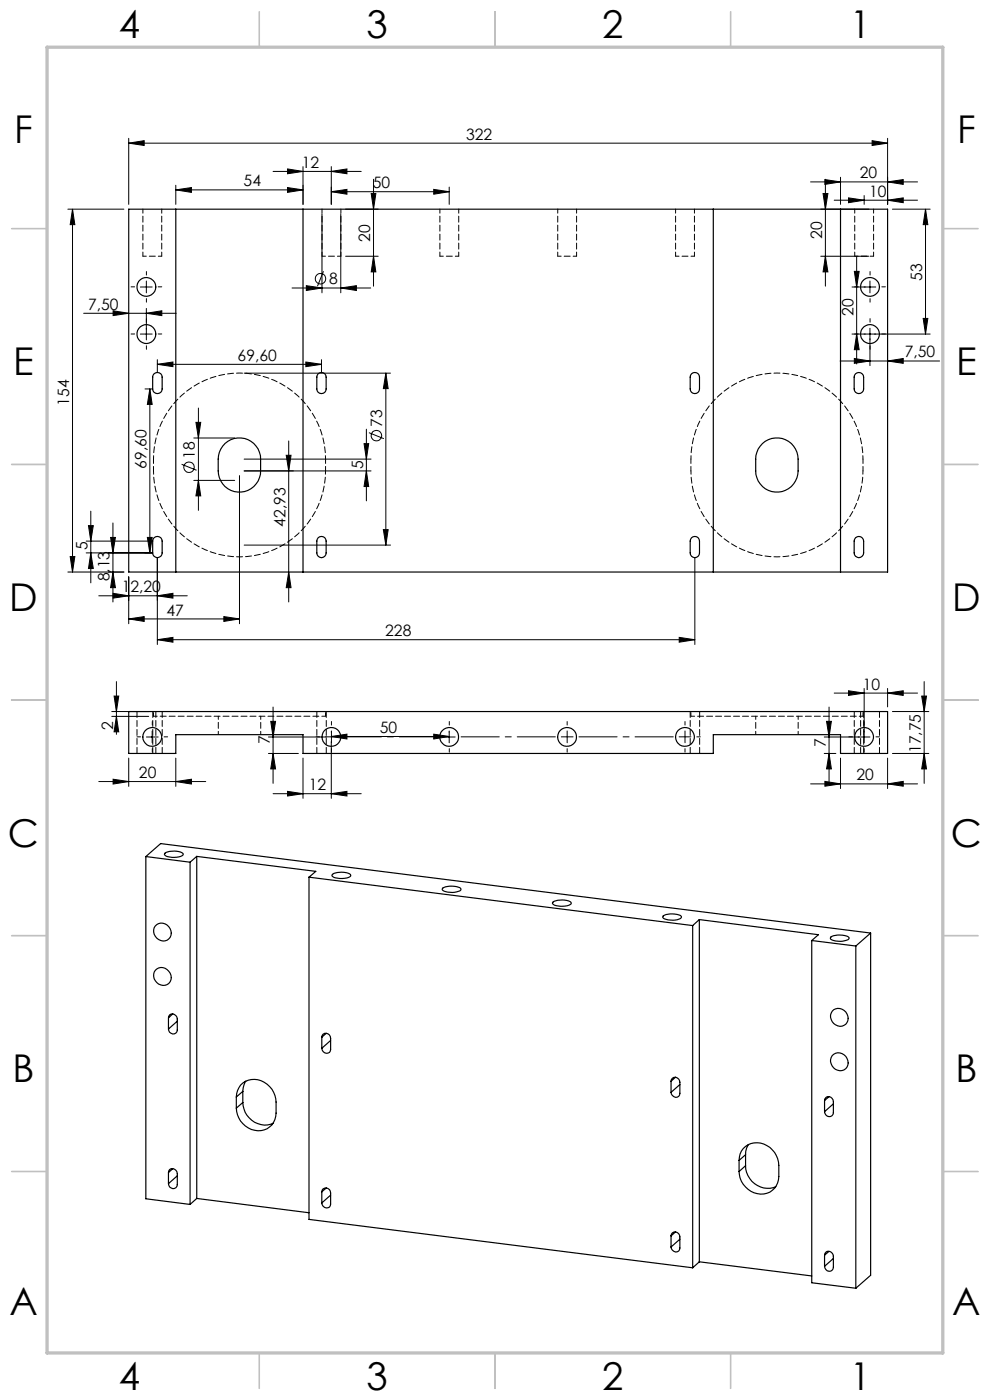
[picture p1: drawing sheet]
<svg xmlns="http://www.w3.org/2000/svg" width="210mm" height="297mm" viewBox="0 0 210 297" stroke-linecap="round" stroke-linejoin="round" font-family="sans-serif">
<g fill="none" stroke="#000" stroke-width=".21">
<path d="M27.3 30.4l3.3-.6v1.1zM27.3 29.3v14.1M27.3 30.4h161M37.3 39.3v4.1M57.9 36.4h18.7M61 39.8l3.3 .5-3.3 .5zM61 35.8l3.3 .6-3.3 .5zM64.3 35.3v8.1M70.3 36.4l3.3-.6v1.1zM70.3 35.3v8.1M79.2 38v22.7M95.3 39.7v3.7"/>
<path d="M171.9 38.6h22.7M175 38.1l3.3 .5-3.3 .5zM175.1 38v22.7M178.3 37.6v5.8M185 29.8l3.3 .6-3.3 .5zM188.3 38.6l3.3-.5v1zM188.3 29.3v14.1M14.4 44.4h11.9M15.4 44.4l.5 3.3h-1zM15.4 44.4v77M31 59.6v2.5M37.3 40.3l3.3-.5v1z"/>
<path d="M37.3 40.3h27M68.3 45.4v16.7M68.6 57.5l-1.3 3.2M70.3 40.7l3.3-.5v1zM70.3 40.7h25M72.3 45.4v16.7M73.3 44.4h6.9M73.3 54.4h6.9M78.7 41.1h1l-.5 3.3zM79.2 54.4l.5 3.3h-1zM92 40.2l3.3 .5-3.3 .5zM174.1 44.4h10.2"/>
<path d="M174.1 54.4h10.2M174.6 41.1h1l-.5 3.3zM175.1 54.4l.5 3.3h-1zM177 42.5h17.6M180 42l3.3 .5-3.3 .5zM181.2 57.6h1l-.5 3.3zM181.7 54.5v22.7M183.3 41.5v1.9M184.5 59.6v2.5M188.3 42.5l3.3-.5v1zM189.3 44.4h8M196.3 44.4v26.5"/>
<path d="M196.3 44.4l.5 3.3h-1zM17.7 66.5h19.7M24 65.9l3.3 .6-3.3 .5zM29.8 70.9h2.5M29.8 60.9h2.5M31 66.5l3.3-.6v1.1zM31 65.4v6.7M33.4 77.3l3.3-.5v1zM33.4 76.3v2.7M33.4 77.3h34.8M51.8 79.2h31M61.9 61.1h16.7"/>
<path d="M64.9 76.8l3.3 .5-3.3 .5zM65 60.6l3.3 .5-3.3 .5zM68.2 76.3v2.6M72.3 61.1l3.3-.5v1zM81.8 79.2l.5 3.2h-1zM81.8 79.2v36.4M178.2 76.6h21.1M180.7 70.9h16.6M181.2 76.1l3.3 .5-3.3 .5zM181.7 70.9l.5 3.3h-1zM184.5 69.6v8M185.8 60.9h-5.1"/>
<path d="M188.3 76.6l3.3-.5v1zM195.8 67.6h1l-.5 3.3zM30.8 82.5h1.6M31.8 82.5l.5 3.3h-1zM31.8 82.5v34.8M38.5 98.5l3.2 1.3M41.1 92.9h8.7M41.6 89.6h1l-.5 3.3zM42.1 86.6v21.7M51.8 99.9h26.9M51.8 97.4h26.9M60.7 96.6h1l-.5 3.3z"/>
<path d="M61.2 93.6v34.1M77.2 94.1h1l-.5 3.3zM77.7 99.9l.5 3.3h-1zM77.7 91v15.3M78.2 91.8l3.2 1.3M14.9 118.1h1l-.5 3.3zM18.3 117.3h14.1M18.3 114.8h14.1M18.8 111.5h1l-.5 3.3zM19.3 117.3l.5 3.3h-1zM19.3 108.4v15.2M23.5 114h1l-.5 3.3z"/>
<path d="M24 110.9v16.8M31.3 114h1l-.5 3.3zM33.4 118.3v18.4M41.1 101.9h8.7M42.1 101.9l.5 3.3h-1zM50.8 100.9v31.4M51.8 115.6h31M81.3 112.4h1l-.5 3.2zM147.4 118.3v18.4M14.4 121.4h11.9M21 126.4h18.7M24 121.4l.5 3.3h-1z"/>
<path d="M24 125.9l3.3 .5-3.3 .5zM27.3 131.3l3.3-.5v1zM27.3 122.4v9.9M27.3 131.3h23.5M33.4 135.7l3.3-.5v1zM33.4 135.7h114M33.4 126.4l3.3-.5v1zM47.5 130.8l3.3 .5-3.3 .5zM61.2 121.4l.5 3.3h-1zM144.1 135.2l3.3 .5-3.3 .5zM23.7 151h7.8M23.7 152h7.8"/>
<path d="M24.2 147.7h1l-.5 3.3zM24.7 152l.5 3.3h-1zM24.7 144.6v11.2M31 156.3h2.5M32.3 155.1v2.5M56.9 156.3h12.4M56.9 159.8h6.4M57.4 153h1.1l-.6 3.3zM57.9 159.8l.6 3.3h-1.1zM57.9 150v16.2M70.3 156.2l3.3-.5v1.1zM70.3 155.3h.1"/>
<path d="M70.3 157.3v12.1M70.3 156.2h25M92 155.7l3.3 .5-3.3 .6zM94.1 156.3h2.5M95.3 155.1v2.5M174.8 159.8h2.5M175.3 153h1.1l-.5 3.3zM175.9 159.8l.5 3.3h-1.1zM175.9 150v16.2M177 147h17.6M180 146.5l3.3 .5-3.3 .5zM183.3 146v11.6"/>
<path d="M184.5 156.3h-9.7M188.3 147l3.3-.5v1zM188.3 146v4M189.3 151h7.7M189.3 159.8h7.7M195.5 147.7h1l-.5 3.3zM196 159.8l.5 3.3h-1zM196 144.6v21.6M21 165.8h22.6M24 165.3l3.3 .5-3.3 .5zM27.3 160.8v6M37.3 165.8l3.3-.5v1z"/>
<path d="M37.3 160.8v6M57.9 168.4h18.7M61 167.9l3.3 .5-3.3 .5zM64.3 160.8v8.6M70.3 168.4l3.3-.5v1zM171.9 166.3h22.7M175 165.8l3.3 .5-3.3 .5zM178.3 160.8v6.5M188.3 166.3l3.3-.5v1zM188.3 160.8v6.5"/>
<circle cx="68" cy="59.1" r="1.12"/>
<circle cx="40.1" cy="99.1" r="1.11"/>
<circle cx="79.8" cy="92.4" r="1.12"/>
</g>
<g fill="none" stroke="#000" stroke-width=".21" stroke-dasharray="15.2 1.3 1.3 1.3">
<path d="M31.1 58.4v-.8M184.6 58.4v-.8M28.6 70.9h-.8M28.6 60.9h-.8M31.1 68.4v-.8M31.1 73.4v.7M31.1 63.4v.7M33.6 70.9h.7M33.6 60.9h.7M182.1 60.9h-.8M182.1 70.9h-.8M184.6 63.4v.7"/>
<path d="M184.6 68.4v-.8M184.6 73.4v.7M187.1 60.9h.7M187.1 70.9h.7M29.8 156.3h-.7M32.3 153.8v-.7M32.3 158.8v.8M34.8 156.3h.8M67.8 156.3h-.7M70.3 156.3v-1.2M70.3 156.3h-1.2M70.3 156.3v1.3"/>
<path d="M70.3 156.3h1.3M70.3 153.8v-.7M70.3 158.8v.8M95.3 153.8v-.7M95.3 158.8v.8M120.3 156.3v-1.2M120.3 156.3h-1.2M120.3 156.3v1.3M120.3 156.3h1.3M120.3 153.8v-.7M120.3 158.8v.8M145.3 156.3v-1.2"/>
<path d="M145.3 156.3h-1.2M145.3 156.3v1.3M145.3 156.3h1.3M145.3 153.8v-.7M145.3 158.8v.8M147.8 156.3h.8M180.8 156.3h-.7M183.3 153.8v-.7M183.3 158.8v.8M185.8 156.3h.8"/>
</g>
<path d="M72.8 156.3h20M97.8 156.3h20M122.8 156.3h20" fill="none" stroke="#000" stroke-width=".21" stroke-dasharray="15.2 1.3 1.3 1.3" stroke-dashoffset="7.1"/>
<g fill="none" stroke="#c0c0c0" stroke-width=".35">
<path d="M55 2.5v7.5M105 2.5v7.5M155 2.5v7.5M2.5 48.5h7.5M200 48.5h7.5M2.5 98.5h7.5M200 98.5h7.5M2.5 148.5h7.5M200 148.5h7.5M2.5 198.5h7.5M200 198.5h7.5M2.5 248.5h7.5"/>
<path d="M200 248.5h7.5M55 287v7.5M105 287v7.5M155 287v7.5"/>
</g>
<path d="M10 10h190v277h-190z" fill="none" stroke="#c0c0c0" stroke-width=".7"/>
<g fill="#000">
<path d="M175 38.1l3.3 .5-3.3 .5zM188.3 38.6l3.3-.5v1z"/>
<path d="M185 29.8l3.3 .6-3.3 .5zM27.3 30.4l3.3-.6v1.1zM72.3 61.1l3.3-.5v1zM65 60.6l3.3 .5-3.3 .5zM70.3 36.4l3.3-.6v1.1zM61 35.8l3.3 .6-3.3 .5z"/>
<path d="M37.3 40.3l3.3-.5v1zM61 39.8l3.3 .5-3.3 .5zM33.4 77.3l3.3-.5v1zM64.9 76.8l3.3 .5-3.3 .5zM33.4 135.7l3.3-.5v1zM144.1 135.2l3.3 .5-3.3 .5zM70.3 40.7l3.3-.5v1zM92 40.2l3.3 .5-3.3 .5zM181.2 76.1l3.3 .5-3.3 .5zM188.3 76.6l3.3-.5v1zM180 146.5l3.3 .5-3.3 .5zM188.3 147l3.3-.5v1zM70.3 156.2l3.3-.5v1.1zM92 155.7l3.3 .5-3.3 .6z"/>
<path d="M180 42l3.3 .5-3.3 .5zM188.3 42.5l3.3-.5v1z"/>
<path d="M23.5 114h1l-.5 3.3zM24 121.4l.5 3.3h-1zM18.8 111.5h1l-.5 3.3zM19.3 117.3l.5 3.3h-1zM60.7 96.6h1l-.5 3.3zM61.2 121.4l.5 3.3h-1zM174.6 41.1h1l-.5 3.3zM175.1 54.4l.5 3.3h-1zM78.7 41.1h1l-.5 3.3zM79.2 54.4l.5 3.3h-1zM181.2 57.6h1l-.5 3.3zM181.7 70.9l.5 3.3h-1zM195.5 147.7h1l-.5 3.3zM196 159.8l.5 3.3h-1zM24.2 147.7h1l-.5 3.3zM24.7 152l.5 3.3h-1zM175.3 153h1.1l-.5 3.3zM175.9 159.8l.5 3.3h-1.1zM57.4 153h1.1l-.6 3.3zM57.9 159.8l.6 3.3h-1.1z"/>
<path d="M14.9 118.1h1l-.5 3.3zM15.4 44.4l.5 3.3h-1zM31.3 114h1l-.5 3.3zM31.8 82.5l.5 3.3h-1zM77.7 99.9l.5 3.3h-1zM77.2 94.1h1l-.5 3.3zM81.3 112.4h1l-.5 3.2zM81.8 79.2l.5 3.2h-1zM42.1 101.9l.5 3.3h-1zM41.6 89.6h1l-.5 3.3zM195.8 67.6h1l-.5 3.3zM196.3 44.4l.5 3.3h-1z"/>
<path d="M33.4 126.4l3.3-.5v1zM24 125.9l3.3 .5-3.3 .5zM47.5 130.8l3.3 .5-3.3 .5zM27.3 131.3l3.3-.5v1zM31 66.5l3.3-.6v1.1zM24 65.9l3.3 .6-3.3 .5zM70.3 168.4l3.3-.5v1zM61 167.9l3.3 .5-3.3 .5z"/>
<path d="M37.3 165.8l3.3-.5v1zM24 165.3l3.3 .5-3.3 .5z"/>
<path d="M175 165.8l3.3 .5-3.3 .5zM188.3 166.3l3.3-.5v1z"/>
</g>
<g fill="none" stroke="#000" stroke-width=".25">
<path d="M27.3 44.4h161v77h-161zM37.3 44.4v77M64.3 44.4v77M151.3 44.4v77M178.3 44.4v77M32.7 79.3a1.02 1.02 0 0 1 1.1-.2 1.02 1.02 0 0 1 .6 .9v2.5a1.01 1.01 0 0 1-1 1 1.01 1.01 0 0 1-1-1v-2.5zM67.5 79.3a.99 .99 0 0 1 1.1-.2 .99 .99 0 0 1 .6 .9v2.5a.99 .99 0 0 1-1 1 .99 .99 0 0 1-1-1v-2.5zM146.7 79.3a.99 .99 0 0 1 1.1-.2 .99 .99 0 0 1 .6 .9v2.5a.99 .99 0 0 1-1 1 .99 .99 0 0 1-1-1v-2.5zM181.5 79.3a1.02 1.02 0 0 1 1.1-.2 1.02 1.02 0 0 1 .6 .9v2.5a1.01 1.01 0 0 1-1 1 1.01 1.01 0 0 1-1-1v-2.5zM47.7 94.1a4.5 4.5 0 0 1 4.9-.8 4.5 4.5 0 0 1 2.7 4.1 7.3 7.3 0 0 1-.5 4.7 4.5 4.5 0 0 1-5.1 2.2 4.5 4.5 0 0 1-3.4-4.4 7 7 0 0 1 .9-5.3zM161.7 94.1a4.5 4.5 0 0 1 4.9-.8 4.5 4.5 0 0 1 2.7 4.1 7 7 0 0 1-1 5.3 4.5 4.5 0 0 1-5 1.5 4.5 4.5 0 0 1-3-4.3 7.3 7.3 0 0 1 .5-4.7zM32.7 114.1a1.02 1.02 0 0 1 1.1-.2 1.02 1.02 0 0 1 .6 .9v2.5a1.01 1.01 0 0 1-1 1 1.01 1.01 0 0 1-1-1v-2.5z"/>
<path d="M67.5 114.1a.99 .99 0 0 1 1.1-.2 .99 .99 0 0 1 .6 .9v2.5a.99 .99 0 0 1-1 1 .99 .99 0 0 1-1-1v-2.5zM146.7 114.1a.99 .99 0 0 1 1.1-.2 .99 .99 0 0 1 .6 .9v2.5a.99 .99 0 0 1-1 1 .99 .99 0 0 1-1-1v-2.5zM181.5 114.1a1.02 1.02 0 0 1 1.1-.2 1.02 1.02 0 0 1 .6 .9v2.5a1.01 1.01 0 0 1-1 1 1.01 1.01 0 0 1-1-1v-2.5zM27.3 151h161v8.8h-10v-3.9h-27v3.9h-87v-3.9h-27v3.9h-10zM30.9 181.7l3.2-2.7 150.6 18.9M30.9 181.7l9.4 1.2M30.9 181.7v72.6l9.4 1.2M32.9 196.4a1.97 1.97 0 0 1 2.9 .2 1.97 1.97 0 0 1-.3 2.9 2.07 2.07 0 0 1-2.4-.6 2.07 2.07 0 0 1-.2-2.5zM35 181a4 4 0 0 1 3.8 0l.1 .2a3.1 3.1 0 0 1-3.3 .5 .73 .73 0 0 1-.7-.6zM40.3 182.9v72.6M41.7 181.7l25.3 3.2-1.5 1.2M41.7 181.7l-1.4 1.2"/>
<path d="M41.7 181.7v72.5M65.5 186.1l81.4 10.3M65.5 186.1v72.6l81.4 10.3M70.6 185.5a4 4 0 0 1 3.7 0l.1 .2a1.75 1.75 0 0 1-1.8 .7l-1.4-.2a.73 .73 0 0 1-.8-.6zM93.9 188.4a4.2 4.2 0 0 1 3.8 .1l.1 .1a2.16 2.16 0 0 1-2.3 .7l-1-.1a.67 .67 0 0 1-.7-.6zM117.3 191.4a4 4 0 0 1 3.8 0v.4a3.9 3.9 0 0 1-3.9-.1zM140.7 194.3a4.2 4.2 0 0 1 3.8 .1l.1 .1a2.16 2.16 0 0 1-2.4 .7l-.9-.2a.67 .67 0 0 1-.7-.5zM146.9 196.4v72.6M148.3 195.1l25.3 3.2-1.4 1.2M148.3 195.1l-1.4 1.3M148.3 195.1v72.6M172.2 199.5l9.3 1.2"/>
<path d="M172.2 199.5v72.6l9.3 1.2M176.2 198.8a4.2 4.2 0 0 1 3.9 .1v.1a2.18 2.18 0 0 1-2.3 .7l-1-.2a.6 .6 0 0 1-.7-.5zM184.7 197.9l-3.2 2.8M184.7 197.9v72.6l-3.2 2.8M32.9 205.8a1.97 1.97 0 0 1 2.9 .2 1.97 1.97 0 0 1-.3 2.9 2.07 2.07 0 0 1-2.4-.6 2.07 2.07 0 0 1-.2-2.5zM35.7 215.9a.94 .94 0 0 1 1.1-.8 .94 .94 0 0 1 .8 1.1v2.3a.94 .94 0 0 1-1 .8 .94 .94 0 0 1-.9-1M35.7 215.9v2.4M36.7 215.1l-1 .8M37.6 216.6l-1.9 1.7M69.2 219.2l-.9 .8M176.5 214.5a1.96 1.96 0 0 1 2.9 .2 1.96 1.96 0 0 1-.4 2.8 2.04 2.04 0 0 1-2.3-.6 2.04 2.04 0 0 1-.2-2.4zM181.5 200.7v72.6"/>
<path d="M50.1 232.7a3.8 3.8 0 0 1 2.4-3.5 3.8 3.8 0 0 1 4.2 .8 5 5 0 0 1 1.9 3.8 6.5 6.5 0 0 1-.9 4.9 4.5 4.5 0 0 1-4.6 .8 4.5 4.5 0 0 1-2.9-3.7l-.1-.7M50.1 232.7v2.4M51.5 233.9a4.7 4.7 0 0 0 6.4 4.4M51.5 231.5l-1.4 1.2M51.5 233.9l-1.4 1.2M51.5 231.5v2.4M52.1 229.4a4 4 0 0 0-.6 2.1M68.3 220a.94 .94 0 0 1 1-.8 .94 .94 0 0 1 .8 1.1v2.3a.94 .94 0 0 1-1 .8 .94 .94 0 0 1-.8-1M68.3 220v2.4M70.1 220.7l-1.8 1.7M142.3 229.4a.94 .94 0 0 1 1.1-.9 .94 .94 0 0 1 .8 1.1v2.3a.94 .94 0 0 1-1 .9 .94 .94 0 0 1-.9-1.1M142.3 229.4v2.3"/>
<path d="M143.3 228.5l-1 .9M144.2 230.1l-1.9 1.6M174.9 233.5a.94 .94 0 0 1 1.1-.8 .94 .94 0 0 1 .8 1v2.3a.94 .94 0 0 1-1.1 .9 .94 .94 0 0 1-.8-1.1M174.9 233.5v2.3M175.9 232.7l-1 .8M176.5 223.9a1.97 1.97 0 0 1 2.9 .2 1.97 1.97 0 0 1-.4 2.9 2.07 2.07 0 0 1-2.3-.6 2.07 2.07 0 0 1-.2-2.5zM176.8 234.2l-1.9 1.6M35.7 248.7a.94 .94 0 0 1 1.1-.8 .94 .94 0 0 1 .8 1.1v2.3a.94 .94 0 0 1-1 .9 .94 .94 0 0 1-.9-1.1M35.7 248.7v2.4M36.7 247.9l-1 .8M37.6 249.4l-1.9 1.7M41.7 254.2l23.8 3.1"/>
<path d="M41.7 254.2l-1.4 1.3M68.3 252.8a.94 .94 0 0 1 1-.8 .94 .94 0 0 1 .8 1.1v2.3a.94 .94 0 0 1-1 .8 .94 .94 0 0 1-.8-1M68.3 252.8v2.4M69.2 252l-.9 .8M70.1 253.5l-1.8 1.7M156.8 246.2a3.8 3.8 0 0 1 5.9-3.2 4.9 4.9 0 0 1 2.5 4.2 6.3 6.3 0 0 1-.9 4.9 4.4 4.4 0 0 1-7-1.5l-.3-.7-.2-1.4M156.8 246.2v2.3M158.2 247.3a4.7 4.7 0 0 0 6.4 4.4M158.2 245l-1.4 1.2M158.2 247.3l-1.4 1.2M158.2 245v2.3M158.8 242.8a3.3 3.3 0 0 0-.6 2.2"/>
<path d="M142.3 262.2a.94 .94 0 0 1 1.1-.9 .94 .94 0 0 1 .8 1.1v2.4a.94 .94 0 0 1-1 .8 .94 .94 0 0 1-.9-1.1M142.3 262.2v2.3M143.3 261.3l-1 .9M144.2 262.9l-1.9 1.6M148.3 267.7l23.9 3M148.3 267.7l-1.4 1.3M174.9 266.3a.94 .94 0 0 1 1.1-.8 .94 .94 0 0 1 .8 1v2.3a.94 .94 0 0 1-1.1 .9 .94 .94 0 0 1-.8-1.1M174.9 266.3v2.3M175.9 265.5l-1 .8M176.8 267l-1.9 1.6"/>
<circle cx="31.1" cy="70.9" r="2"/>
<circle cx="31.1" cy="60.9" r="2"/>
<circle cx="184.5" cy="70.9" r="2"/>
<circle cx="184.5" cy="60.9" r="2"/>
<circle cx="32.3" cy="156.3" r="1.99"/>
<circle cx="70.3" cy="156.3" r="2"/>
<circle cx="95.3" cy="156.3" r="2"/>
<circle cx="120.3" cy="156.3" r="2"/>
<circle cx="145.3" cy="156.3" r="2"/>
<circle cx="183.3" cy="156.3" r="2"/>
</g>
<path d="M30.3 54.4h4M68.3 54.4h4M93.3 54.4h4M118.3 54.4h4M143.3 54.4h4M181.3 54.4h4M32.6 151.9v-1M32.6 151.9h36.5M69.1 151.9v-1M146.6 151.9v-1M146.6 151.9h36.5M183.1 151.9v-1" fill="none" stroke="#000" stroke-width=".21" stroke-dasharray="1.3 .6" stroke-dashoffset=".5"/>
<path d="M32.6 97.4a18.3 18.3 0 0 1 18.2-18.3 18.3 18.3 0 0 1 18.3 18.3M69.1 99.9a18.3 18.3 0 0 1-18.3 18.2 18.3 18.3 0 0 1-18.2-18.2M146.6 97.4a18.3 18.3 0 0 1 18.2-18.3 18.3 18.3 0 0 1 18.3 18.3M183.1 99.9a18.3 18.3 0 0 1-18.3 18.2 18.3 18.3 0 0 1-18.2-18.2M46.3 155.8v-3.9M55.3 155.8v-3.9M160.3 155.8v-3.9M169.3 155.8v-3.9" fill="none" stroke="#000" stroke-width=".21" stroke-dasharray="1.3 .6" stroke-dashoffset=".6"/>
<path d="M32.6 99.9v-2.5M69.1 99.9v-2.5M146.6 99.9v-2.5M183.1 99.9v-2.5" fill="none" stroke="#000" stroke-width=".21" stroke-dasharray="1.3 .6" stroke-dashoffset=".3"/>
<path d="M30.3 44.4v10M34.3 54.4v-10M68.3 44.4v10M72.3 54.4v-10M93.3 44.4v10M97.3 54.4v-10M118.3 44.4v10M122.3 54.4v-10M143.3 44.4v10M147.3 54.4v-10M181.3 44.4v10M185.3 54.4v-10" fill="none" stroke="#000" stroke-width=".21" stroke-dasharray="1.3 .6" stroke-dashoffset=".4"/>
<path d="M29.1 150.9v8.9M32.4 150.9v8.9M33.1 159.8v-8.9M34.4 150.9v8.9M67.2 150.9v8.9M69.2 150.9v8.9M146.4 150.9v8.9M148.4 150.9v8.9M181.2 150.9v8.9M182.6 150.9v8.9M183.2 150.9v8.9M186.6 159.8v-8.9" fill="none" stroke="#000" stroke-width=".21" stroke-dasharray="1.3 .6"/>
<g font-size="8.1">
<text x="25.2" y="8">4</text>
<text x="77.7" y="8">3</text>
<text x="127.7" y="8">2</text>
<text x="180.2" y="8">1</text>
<text x="3" y="30.4">F</text>
<text x="203" y="30.4">F</text>
<text x="2.8" y="79.6">E</text>
<text x="202.8" y="79.6">E</text>
<text x="2" y="129.6">D</text>
<text x="202" y="129.6">D</text>
<text x="1.7" y="179.6">C</text>
<text x="201.7" y="179.6">C</text>
<text x="2.7" y="229.6">B</text>
<text x="202.7" y="229.6">B</text>
<text x="2" y="278.9">A</text>
<text x="202" y="278.9">A</text>
<text x="25.2" y="295">4</text>
<text x="77.7" y="295">3</text>
<text x="127.7" y="295">2</text>
<text x="180.2" y="295">1</text>
</g>
<g font-size="3.3">
<text x="98.9" y="29.6">322</text>
<text x="64" y="35.6">12</text>
<text x="51.7" y="39.5">54</text>
<text x="79.1" y="39.9">50</text>
<text x="182.4" y="37.9">20</text>
<text x="184.3" y="41.7">10</text>
<text x="78.5" y="51.4" transform="rotate(-90 78.5 51.4)">20</text>
<text x="174.4" y="50.6" transform="rotate(-90 174.4 50.6)">20</text>
<text x="195.6" y="59.6" transform="rotate(-90 195.6 59.6)">53</text>
<text x="18.7" y="65.7">7,50</text>
<text x="69.8" y="60.3">8</text>
<text x="181" y="67" transform="rotate(-90 181 67)">20</text>
<text x="50.4" y="76.6">69,60</text>
<text x="191.9" y="75.8">7,50</text>
<text x="14.7" y="86" transform="rotate(-90 14.7 86)">154</text>
<text x="81.1" y="90.6" transform="rotate(-90 81.1 90.6)">73</text>
<text x="31.1" y="99.4" transform="rotate(-90 31.1 99.4)">69,60</text>
<text x="41.3" y="97.3" transform="rotate(-90 41.3 97.3)">18</text>
<text x="77" y="99.6" transform="rotate(-90 77 99.6)">5</text>
<text x="60.5" y="111.7" transform="rotate(-90 60.5 111.7)">42,93</text>
<text x="18.6" y="116.8" transform="rotate(-90 18.6 116.8)">5</text>
<text x="23.3" y="123.3" transform="rotate(-90 23.3 123.3)">8,13</text>
<text x="25.8" y="125.6">12,20</text>
<text x="35.3" y="130.6">47</text>
<text x="81.7" y="135">228</text>
<text x="183" y="146.3">10</text>
<text x="24" y="154.9" transform="rotate(-90 24 154.9)">2</text>
<text x="80.5" y="155.5">50</text>
<text x="57.2" y="157.9" transform="rotate(-90 57.2 157.9)">7</text>
<text x="175.1" y="158.5" transform="rotate(-90 175.1 158.5)">7</text>
<text x="195.3" y="159.8" transform="rotate(-90 195.3 159.8)">17,75</text>
<text x="29.5" y="165.1">20</text>
<text x="65.5" y="167.6">12</text>
<text x="181.7" y="165.5">20</text>
</g>
</svg>
